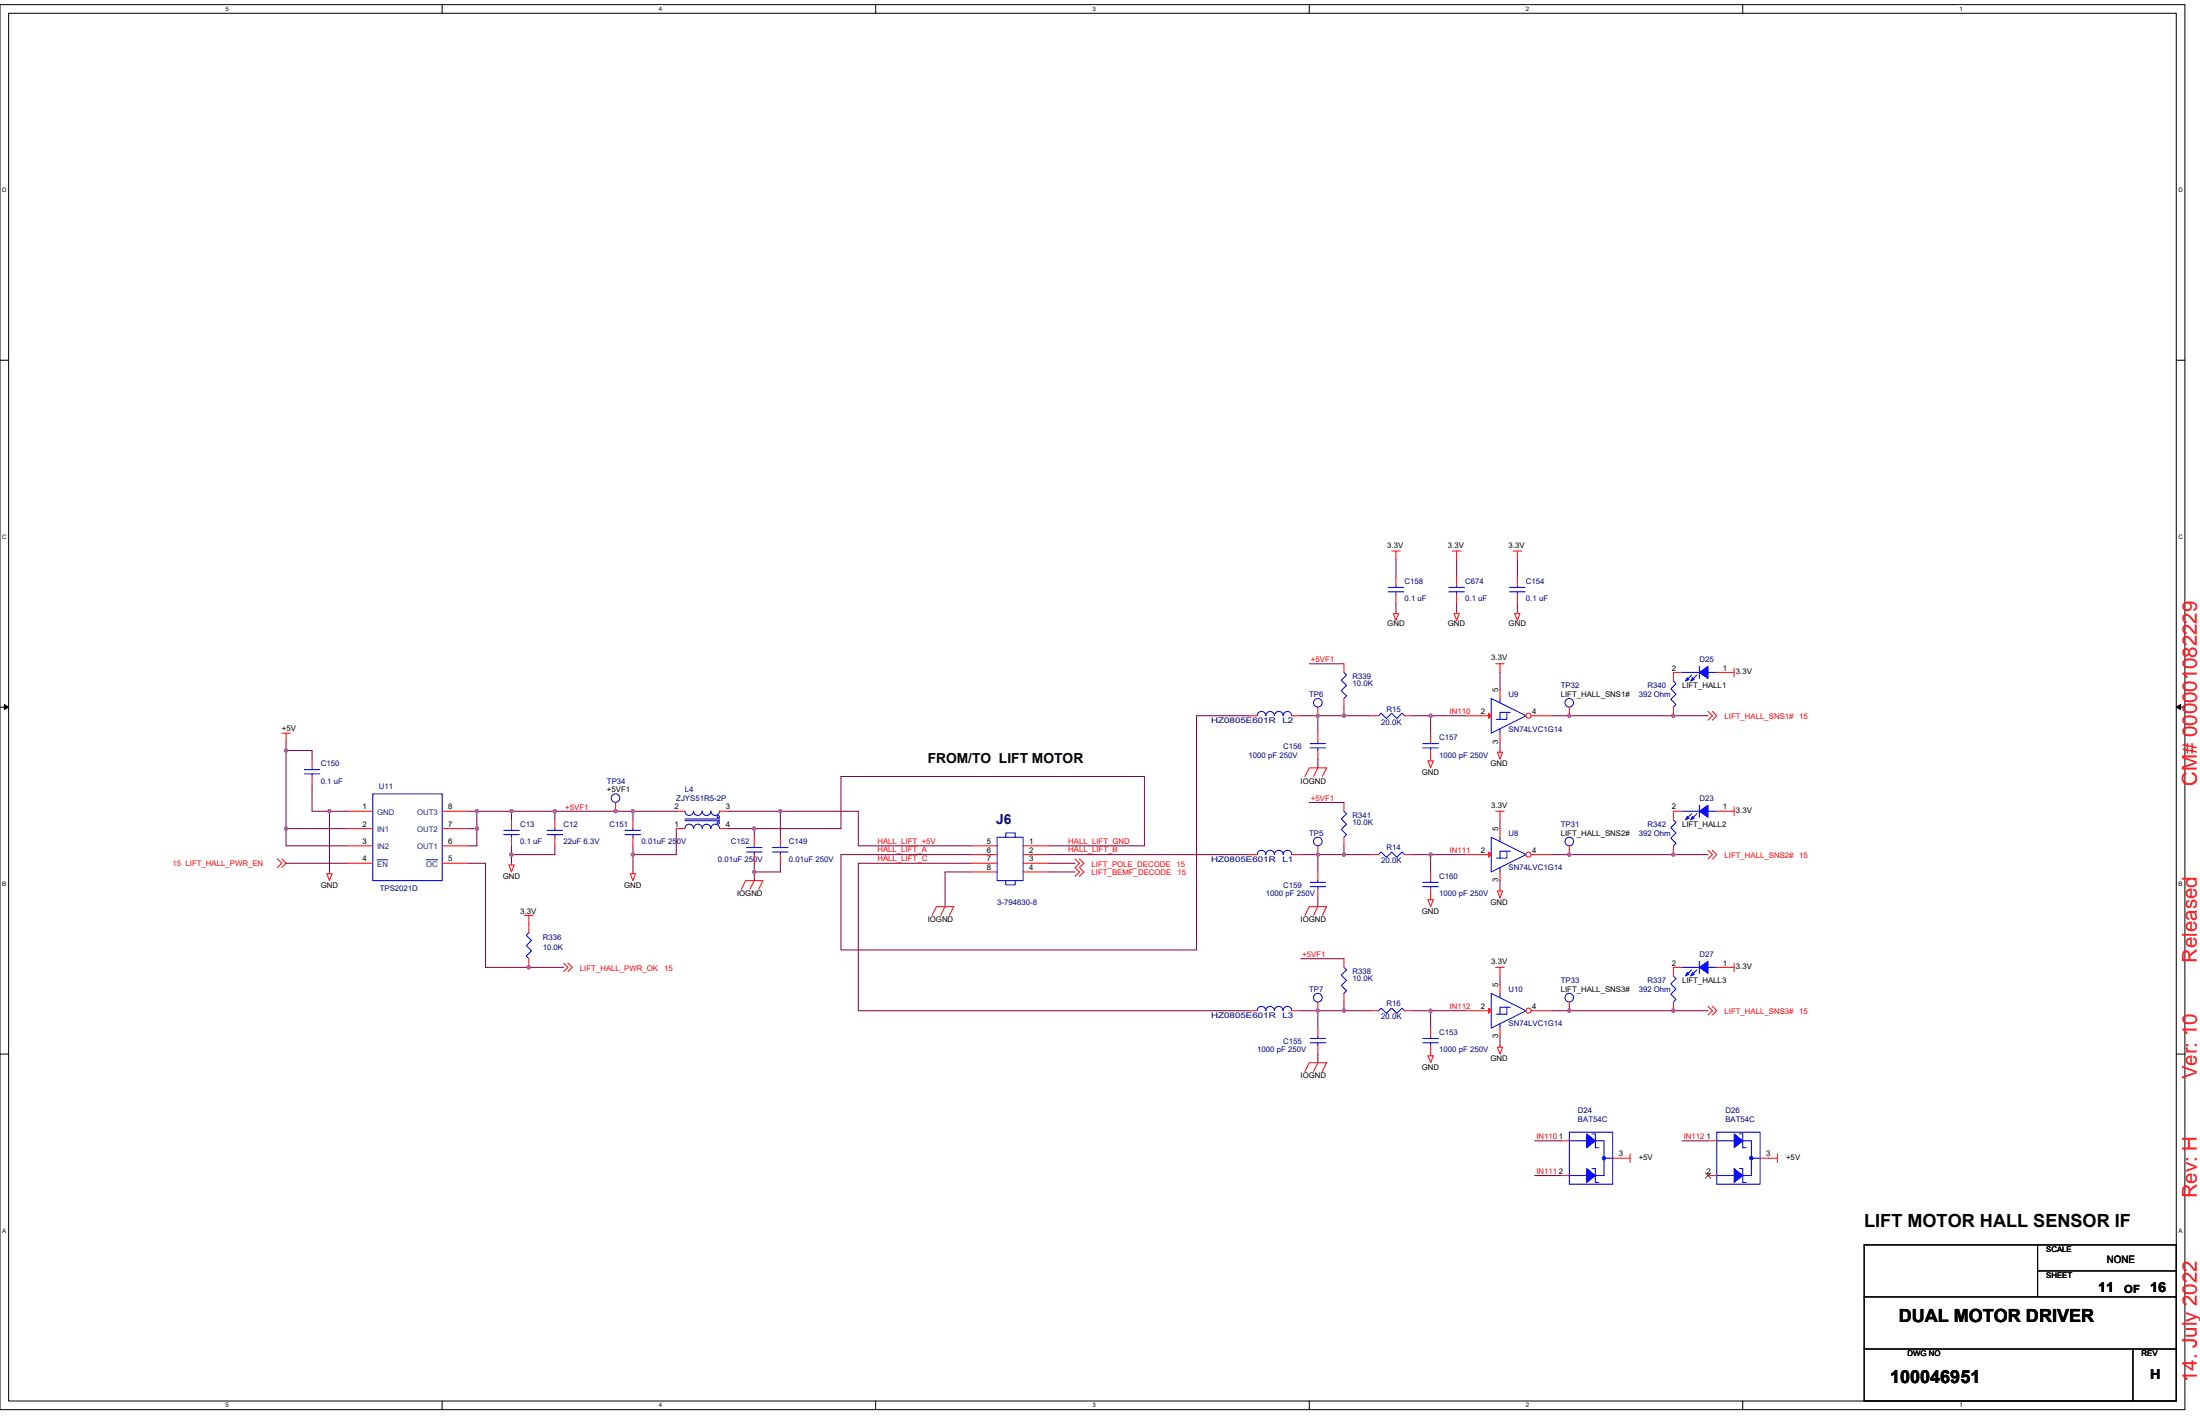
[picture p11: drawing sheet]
<svg xmlns="http://www.w3.org/2000/svg" width="432mm" height="279mm" viewBox="0 0 432 279" stroke-linecap="round" stroke-linejoin="round" font-family="sans-serif">
<path d="M0 .9h428.8v275.7h-428.8zM1.7 2.6h425.4v272.3h-425.4z" fill="none" stroke="#000" stroke-width=".2"/>
<g fill="#fff">
<path d="M44.2 1.1h.7v1.3h-.7z"/>
<path d="M44.2 275.1h.7v1.3h-.7z"/>
</g>
<path d="M86.8 .9v1.7M86.8 274.9v1.7" fill="none" stroke="#000" stroke-width=".2"/>
<g fill="#fff">
<path d="M129.3 1.1h.7v1.3h-.7z"/>
<path d="M129.3 275.1h.7v1.3h-.7z"/>
</g>
<path d="M171.9 .9v1.7M171.9 274.9v1.7" fill="none" stroke="#000" stroke-width=".2"/>
<g fill="#fff">
<path d="M214.4 1.1h.7v1.3h-.7z"/>
<path d="M214.4 275.1h.7v1.3h-.7z"/>
</g>
<path d="M257 .9v1.7M257 274.9v1.7" fill="none" stroke="#000" stroke-width=".2"/>
<g fill="#fff">
<path d="M299.5 1.1h.7v1.3h-.7z"/>
<path d="M299.5 275.1h.7v1.3h-.7z"/>
</g>
<path d="M342.1 .9v1.7M342.1 274.9v1.7" fill="none" stroke="#000" stroke-width=".2"/>
<g fill="#fff">
<path d="M384.6 1.1h.7v1.3h-.7z"/>
<path d="M384.6 275.1h.7v1.3h-.7z"/>
<path d="M.4 36.6h.9v1.4h-.9z"/>
<path d="M427.6 36.6h.8v1.4h-.8z"/>
<path d="M.4 104.7h.9v1.3h-.9z"/>
<path d="M427.6 104.7h.8v1.3h-.8z"/>
</g>
<path d="M0 70.7h1.7M427.1 70.7h1.7" fill="none" stroke="#000" stroke-width=".2"/>
<g fill="#fff">
<path d="M.4 172.8h.8v1.3h-.8z"/>
<path d="M427.6 172.8h.7v1.3h-.7z"/>
</g>
<path d="M0 138.7h1.7M427.1 138.7h1.7" fill="none" stroke="#000" stroke-width=".2"/>
<path d="M.8 138.2l.9 .5-.9 .5zM427.1 138.7l.9-.5v1z" fill="#000" stroke="#000" stroke-width=".2"/>
<g fill="#fff">
<path d="M.4 240.9h.8v1.3h-.8z"/>
<path d="M427.6 240.9h.7v1.3h-.7z"/>
</g>
<path d="M0 206.8h1.7M427.1 206.8h1.7M365.9 254.5h61.2M365.9 244.3h61.2v30.6h-61.2zM399.9 244.3v10.2M399.9 249.4h27.2M365.9 264.7h61.2M418.6 264.7v10.2" fill="none" stroke="#000" stroke-width=".2"/>
<g fill="none" stroke="#f00" stroke-width=".2">
<path d="M273.1 108.1h1.7M274 108.1v1.7M285.1 108.1h1.6M285.9 108.1v1.7M296.9 108.1h1.8M297.8 108.1v1.7M297.8 113.2v1.7M297.8 116.6v1.7M258.7 138.7v1.7M273.5 120.4h1l-.5 1.3zM274 120v.4M285.4 120.4h1l-.5 1.3z"/>
<path d="M285.9 120v.4M293.6 130.2h1.7M294.4 130.2v1.7M297.3 120.4h1l-.5 1.3zM297.8 120v.4M328.4 131.9h1.7M335.2 139.6l.9 .8-.9 .9M336.1 139.6l.9 .8-.9 .9M337 131.9h3.4M340.4 131.1v1.7M55.3 143.8h1.7M56.2 143.8v1.8"/>
<path d="M61.3 148.9v1.8M61.3 152.4v1.7M68.1 159.2h5.1M86.8 159.2h5.1M132.7 159.2h1.7M141.2 159.2h1.7M256.1 152.4l.9-1.7h3.4l-.9 1.7M258.7 150.7l-.9 1.7M263.8 157.5v1.7M280.3 149.3h1l-.5 1.4zM280.8 147.3v2M280.8 143.8v1.8"/>
<path d="M293.6 159.2h1.7M293.9 147.6h1l-.5 1.3zM294.4 159.2v1.7M294.4 147.3v.3M328.4 159.2v1.7M338.6 159.2h1.8M340.4 158.3v1.7M54.4 168.5l.9 .9-.9 .8M55.3 168.5l.9 .9-.9 .8M64.2 171.4h1l-.5 1.4zM64.7 171.1v.3M68.1 162.6h5.1"/>
<path d="M68.1 166h5.1M68.1 169.4h5.1M86.8 166h5.1M86.8 162.6h5.1M86.8 169.4h5.1M99.9 169.7h1l-.5 1.4zM100.4 169.4v.3M103 179.6h1.6M103.8 179.6v1.7M123.7 171.4h1l-.5 1.4zM124.2 171.1v.3M124.2 160.9v1.7"/>
<path d="M124.2 164.3v1.7M132.7 162.6h1.7M141.2 162.6h1.7M145.5 174.5l.8-1.7h3.5l-.9 1.7M148 172.8l-.8 1.7M148 164.3v1.7M148 167.7v1.7M153.2 164.3v1.7M153.2 167.7v1.7M182.9 179.6l.9-1.7h3.4l-.9 1.7M185.5 177.9l-.9 1.7M190.6 166h5.1"/>
<path d="M190.6 169.4h5.1M190.6 167.7h5.1M190.6 171.1h5.1M200.8 166h5.1M200.8 169.4h5.1M200.8 167.7h5.1M200.8 171.1h5.1M211 168.5l.9 .9-.9 .8 .9 .9-.9 .8M211.9 168.5l.8 .9-.8 .8 .8 .9-.8 .8M256.1 179.6l.9-1.7h3.4l-.9 1.7M258.7 177.9l-.9 1.7M258.7 166v1.7"/>
<path d="M263.8 164.3v1.7M280.3 176.5h1l-.5 1.4zM280.8 176.2v.3M287.6 167.7h5.1M293.9 174.8h1l-.5 1.4zM294.4 174.5v.3M328.4 166v1.7M335.2 166.8l.9 .9-.9 .8M336.1 166.8l.9 .9-.9 .8M110.6 189l.9 .8-.9 .8M111.5 189l.8 .8-.8 .8M258.7 196.6v1.7"/>
<path d="M263.8 194.9v1.7M263.8 188.1v1.7M293.6 189.8h1.7M294.4 189.8v1.7M308 196.6v1.7M335.2 197.5l.9 .8-.9 .9M336.1 197.5l.9 .8-.9 .9M338.6 189.8h1.8M340.4 189v1.6M256.1 210.2l.9-1.7h3.4l-.9 1.7M258.7 208.5l-.9 1.7M280.3 207.2h1l-.5 1.3z"/>
<path d="M280.8 206.8v.4M293.9 205.5h1l-.5 1.3zM294.4 205.1v.4M318.2 227.2h1.7M319.9 226.4v1.7M335.2 223.8h1.8M335.2 230.7h1.8M345.5 227.2h3.4M348.9 226.4v1.7"/>
</g>
<g fill="none" stroke="#00f" stroke-width=".2">
<path d="M296.3 116.1h3M296.3 115.3h3M297.8 114.9v.4M297.8 116.1v.5M330.1 131.9h3.4M332 132.5l-1 1M333 132.5l-1 1M333.5 130.7v2.4M335.2 131.9h1.8M59.7 151.8h3.1M59.7 151h3.1M61.3 150.7v.3"/>
<path d="M61.3 151.8v.6M73.2 155.8h13.6v17h-13.6zM136.1 159.2a.85 .85 0 0 1-.8 .8 .85 .85 0 0 1-.9-.8M139.5 159.2a.84 .84 0 0 1-.8 .8 .84 .84 0 0 1-.9-.8 .85 .85 0 0 1-.8 .8 .85 .85 0 0 1-.9-.8M141.2 159.2a.85 .85 0 0 1-.8 .8 .85 .85 0 0 1-.9-.8M263.8 159.2l.5 .5-1.1 1 1.1 1-1.1 1.1 1.1 1-.5 .5M279.3 146.7h3M279.3 145.9h3M280.8 145.6v.3M280.8 146.7v.6M122.7 163.8h3.1M122.7 162.9h3.1"/>
<path d="M124.2 162.6v.3M124.2 163.8v.5M134.4 161h6.8M134.4 160.7h6.8M136.1 162.6a.85 .85 0 0 0-.8-.9 .85 .85 0 0 0-.9 .9M139.5 162.6a.85 .85 0 0 0-.8-.9 .85 .85 0 0 0-.9 .9 .84 .84 0 0 0-.8-.9 .84 .84 0 0 0-.9 .9M141.2 162.6a.85 .85 0 0 0-.8-.9 .85 .85 0 0 0-.9 .9M146.5 167.2h3.1M146.5 166.3h3.1M148 166v.3M148 167.2v.5M151.6 167.2h3.1"/>
<path d="M151.6 166.3h3.1M153.2 166v.3M153.2 167.2v.5M195.7 164.3h5.1v8.5h-5.1zM197.4 172.8v.8h1.9v-.8M197.4 164.3v-.9h1.9v.9M292.7 164.3l6.8 3.4-6.8 3.4zM294.4 164.3v.8M294.4 170.2v.9M295.8 167v1.4h-2.1M296.4 167h-2v1.4M328.4 160.9l.6 .5-1.1 1 1.1 1-1.1 1 1.1 1.1-.6 .5"/>
<path d="M263.8 189.8l.5 .5-1.1 1 1.1 1.1-1.1 1 1.1 1-.5 .5M337 230.7h3.4M337 223.8h3.4M337 222.1h8.5v10.2h-8.5zM341.4 222.5h.7v2.7h.6M341.4 229.3h.7v2.7h.6M342.1 223.8h1.6v6.9h-1.6M343.7 227.2h1.8"/>
<circle cx="258.7" cy="137.9" r=".84"/>
<circle cx="141" cy="161.4" r=".24"/>
<circle cx="141" cy="160.3" r=".24"/>
<circle cx="258.7" cy="165.1" r=".84"/>
<circle cx="258.7" cy="195.7" r=".85"/>
<circle cx="308" cy="195.7" r=".84"/>
</g>
<path d="M74 168.7h2.1M83.7 168.7h2.2" fill="none" stroke="#004080" stroke-width=".2"/>
<g fill="#00f" stroke="#00f" stroke-width=".2">
<path d="M333.5 131.9l1.7-1.2v2.4z"/>
<path d="M331.2 133l.3 .3-.7 .3z"/>
<path d="M332.2 133l.3 .3-.6 .3z"/>
<path d="M340.4 222.5l1.7 1.3-1.7 1.4z"/>
<path d="M340.4 229.3l1.7 1.4-1.7 1.3z"/>
<circle cx="343.7" cy="227.2" r=".33"/>
</g>
<path d="M334.7 230.1l1.1 1.1M335.7 230.1l-1 1.1" fill="none" stroke="#804000" stroke-width=".2"/>
<path d="M292.2 167.2l.5 .5-.5 .5z" fill="#f00" stroke="#f00" stroke-width=".2"/>
<circle cx="300" cy="167.7" r=".5" fill="#fff" stroke="#f00" stroke-width=".2"/>
<g fill="none" stroke="#f00" stroke-width=".2">
<path d="M285.9 113.2v1.7M285.9 116.6v1.7M308 138.7v1.7M328.4 131.9v1.7M328.4 138.7v1.7M245 140.4h1.8M253.6 140.4h1.7M258.7 143.8v1.8M258.7 147.3v1.6M100.4 160.9v1.7M100.4 164.3v1.7M108.9 160.9v1.7"/>
<path d="M108.9 164.3v1.7M258.7 171.1v1.7M258.7 174.5v1.7M268.9 167.7h1.7M275.7 167.7h1.7M280.8 171.1v1.7M280.8 174.5v1.7M294.4 171.1v1.7M294.4 162.6v1.7M300.5 167.7h4.1M103.8 188.1v1.7M103.8 181.3v1.7"/>
<path d="M268.9 198.3h1.7M275.7 198.3h1.7M287.6 198.3h5.1M328.4 189.8h1.7M337 189.8h1.6M258.7 201.7v1.7M258.7 205.1v1.7M280.8 201.7v1.7M280.8 205.1v1.7"/>
</g>
<g fill="none" stroke="#00f" stroke-width=".2">
<path d="M284.4 116.1h3M284.4 115.3h3M285.9 114.9v.4M285.9 116.1v.5M328.4 133.6l.6 .6-1.1 1 1.1 1-1.1 1 1.1 1-.6 .5M251.8 140.4a.86 .86 0 0 0-.8-.8 .86 .86 0 0 0-.9 .8 .85 .85 0 0 0-.8-.8 .85 .85 0 0 0-.9 .8 .84 .84 0 0 0-.8-.8 .84 .84 0 0 0-.8 .8M253.5 140.4a.84 .84 0 0 0-.8-.8 .84 .84 0 0 0-.8 .8M257.1 146.7h3.1M257.1 145.9h3.1M258.7 145.6v.3M258.7 146.7v.6M98.9 163.8h3"/>
<path d="M98.9 162.9h3M100.4 162.6v.3M100.4 163.8v.5M107.4 163.8h3M107.4 162.9h3M108.9 162.6v.3M108.9 163.8v.5M257.1 174h3.1M257.1 173.1h3.1M258.7 172.8v.3M258.7 174v.5M270.6 167.7l.5-.5 1 1 1-1 1.1 1 1-1 .5 .5"/>
<path d="M279.3 174h3M279.3 173.1h3M280.8 172.8v.3M280.8 174v.5M103.8 183l-.5 .5 1 1-1 1 1 1.1-1 1 .5 .5M270.6 198.3l.5-.5 1 1 1-1 1.1 1 1-1 .5 .5M292.7 194.9l6.8 3.4-6.8 3.4zM294.4 194.9v.8M295.8 197.6v1.4h-2.1M296.4 197.6h-2v1.4M330.1 189.8h3.4M332 190.3l-1 1"/>
<path d="M333 190.3l-1 1M333.5 188.6v2.4M335.2 189.8h1.8M257.1 204.6h3.1M257.1 203.8h3.1M258.7 203.4v.4M258.7 204.6v.5M279.3 204.6h3M279.3 203.8h3M280.8 203.4v.4M280.8 204.6v.5M294.4 200.9v.8"/>
<circle cx="308" cy="137.9" r=".84"/>
</g>
<g fill="#00f" stroke="#00f" stroke-width=".2">
<path d="M333.5 189.8l1.7-1.2v2.4z"/>
<path d="M331.2 190.8l.3 .4-.7 .3z"/>
<path d="M332.2 190.8l.3 .4-.6 .3z"/>
</g>
<path d="M292.2 197.8l.5 .5-.5 .5z" fill="#f00" stroke="#f00" stroke-width=".2"/>
<circle cx="300" cy="198.3" r=".5" fill="#fff" stroke="#f00" stroke-width=".2"/>
<path d="M287.6 140.4h5.1M328.4 159.2h1.7M337 159.2h1.6M245 167.7h1.8M253.6 167.7h1.7M294.4 193.2v1.7M300.5 198.3h4.1M294.4 201.7v1.7M306.3 223.8h1.7M306.3 230.7h1.7M316.5 227.2h1.7" fill="none" stroke="#f00" stroke-width=".2"/>
<g fill="none" stroke="#00f" stroke-width=".2">
<path d="M292.7 137.1l6.8 3.3-6.8 3.4zM294.4 137.1v.8M295.8 139.8v1.3h-2.1M296.4 139.8h-2v1.3M294.4 143v.8M330.1 159.2h3.4M332 159.7l-1 1M333 159.7l-1 1M333.5 158v2.4M335.2 159.2h1.8M251.8 167.7a.86 .86 0 0 0-.8-.9 .86 .86 0 0 0-.9 .9 .85 .85 0 0 0-.8-.9 .85 .85 0 0 0-.9 .9 .84 .84 0 0 0-.8-.9 .84 .84 0 0 0-.8 .9M253.5 167.7a.84 .84 0 0 0-.8-.9 .84 .84 0 0 0-.8 .9"/>
<path d="M308 222.1h8.5v10.2h-8.5zM308 230.7h3.4M308 223.8h3.4M312.4 222.5h.7v2.7h.7M312.4 229.3h.7v2.7h.7M313.1 223.8h1.7v6.9h-1.7M314.8 227.2h1.7"/>
</g>
<g fill="#00f" stroke="#00f" stroke-width=".2">
<path d="M333.5 159.2l1.7-1.2v2.4z"/>
<path d="M331.2 160.2l.3 .3-.7 .4z"/>
<path d="M332.2 160.2l.3 .3-.6 .4z"/>
<path d="M311.4 222.5l1.7 1.3-1.7 1.4z"/>
<path d="M311.4 229.3l1.7 1.4-1.7 1.3z"/>
<circle cx="314.8" cy="227.2" r=".33"/>
</g>
<path d="M292.2 139.9l.5 .5-.5 .5z" fill="#f00" stroke="#f00" stroke-width=".2"/>
<circle cx="300" cy="140.4" r=".5" fill="#fff" stroke="#f00" stroke-width=".2"/>
<g fill="none" stroke="#f00" stroke-width=".2">
<path d="M274 113.2v1.7M274 116.6v1.7M263.8 137.1v1.6M263.8 130.2v1.7M294.4 135.3v1.8M120.8 157.5v1.7M268.9 140.4h1.7M275.7 140.4h1.7M294.4 143.8v1.8M300.5 140.4h4.1M308 166v1.7M245 198.3h1.8"/>
<path d="M253.6 198.3h1.7M328.4 189.8v1.7M328.4 196.6v1.7"/>
</g>
<g fill="none" stroke="#00f" stroke-width=".2">
<path d="M272.5 116.1h3M272.5 115.3h3M274 114.9v.4M274 116.1v.5M263.8 131.9l.5 .6-1.1 1 1.1 1-1.1 1 1.1 1-.5 .6M270.6 140.4l.5-.5 1 1.1 1-1.1 1.1 1.1 1-1.1 .5 .5M246.8 198.3a.84 .84 0 0 1 .8-.8 .84 .84 0 0 1 .8 .8 .85 .85 0 0 1 .9-.8 .85 .85 0 0 1 .8 .8 .86 .86 0 0 1 .9-.8 .86 .86 0 0 1 .8 .8M251.9 198.3a.84 .84 0 0 1 .8-.8 .84 .84 0 0 1 .8 .8M328.4 191.5l.6 .5-1.1 1 1.1 1.1-1.1 1 1.1 1-.6 .5"/>
<circle cx="120.8" cy="156.6" r=".84"/>
<circle cx="308" cy="165.1" r=".84"/>
</g>
<g fill="none" stroke="#800040" stroke-width=".2">
<path d="M274 118.3v1.7M274 109.8v3.4M285.9 118.3v1.7M285.9 109.8v3.4M297.8 118.3v1.7M297.8 109.8v3.4M257 130.2h6.8M263.8 138.7v1.7M294.4 131.9v3.4M56.2 147.3v15.3M56.2 147.3h5.1v1.6M56.2 145.6v1.7"/>
<path d="M61.3 154.1v5.1h3.4M64.7 159.2v11.9M64.7 159.2h3.4M91.9 159.2h1.7M93.6 159.2h6.8M93.6 159.2v3.4M100.4 159.2v1.7M100.4 159.2h8.5M108.9 159.2h15.3M108.9 159.2v1.7M124.2 159.2h8.5M124.2 159.2v1.7"/>
<path d="M142.9 159.2h10.3M153.2 159.2v5.1M153.2 159.2h15.3v6.8h22.1M245 140.4h-10.2v46h-69.7v-18.7h25.5M255.3 140.4h3.4M257 157.5h6.8M258.7 140.4h5.1M258.7 140.4v3.4M258.7 148.9v1.8M263.8 140.4h5.1M277.4 140.4h3.4M280.8 140.4h6.8"/>
<path d="M280.8 140.4v3.4M294.4 145.6v1.7M304.6 140.4h30.6M56.2 162.6v3.4h11.9M56.2 162.6h11.9M56.2 169.4h11.9M91.9 169.4h3.4v20.4h15.3M91.9 162.6h1.7v3.4h-1.7M100.4 167.7v1.7M100.4 166v1.7M108.9 166v1.7h-8.5M124.2 167.7v3.4"/>
<path d="M124.2 166v1.7M132.7 162.6v5.1h-8.5M142.9 162.6h5.1v1.7M148 162.6h17.1v-10.2h59.5v13.6h-18.7M148 171.1v1.7M148 169.4v1.7M153.2 169.4v1.7h-5.2M190.6 169.4h-22.1v28.9h76.5M190.6 171.1h-5.1v6.8M205.9 167.7h39.1M205.9 169.4h5.1M205.9 171.1h5.1"/>
<path d="M255.3 167.7h3.4M258.7 167.7v3.4M258.7 176.2v1.7M263.8 166v1.7h-5.1M263.8 167.7h5.1M277.4 167.7h3.4M280.8 167.7h6.8M280.8 167.7v3.4M294.4 160.9v1.7M294.4 172.8v1.7M304.6 167.7h30.6M255.3 188.1h8.5"/>
<path d="M255.3 198.3h3.4M258.7 198.3h5.1M258.7 198.3v3.4M263.8 196.6v1.7M263.8 198.3h5.1M277.4 198.3h3.4M280.8 198.3h6.8M280.8 198.3v3.4M294.4 191.5v1.7M304.6 198.3h30.6M258.7 206.8v1.7M294.4 203.4v1.7"/>
<path d="M301.2 223.8h5.1M301.2 230.7h5.1M330.1 223.8h5.1"/>
</g>
<g fill="#f0f" stroke="#f0f" stroke-width=".2">
<circle cx="153.1" cy="159.2" r=".33"/>
<circle cx="148" cy="162.6" r=".33"/>
<circle cx="148" cy="171.1" r=".33"/>
<circle cx="56.1" cy="162.6" r=".33"/>
<circle cx="56.1" cy="147.2" r=".33"/>
<circle cx="93.6" cy="162.6" r=".33"/>
<circle cx="93.6" cy="159.2" r=".33"/>
<circle cx="108.9" cy="159.2" r=".33"/>
<circle cx="100.4" cy="159.2" r=".33"/>
<circle cx="100.4" cy="167.7" r=".33"/>
<circle cx="124.2" cy="159.2" r=".33"/>
<circle cx="120.8" cy="159.2" r=".33"/>
<circle cx="64.6" cy="159.2" r=".33"/>
<circle cx="280.8" cy="140.4" r=".33"/>
<circle cx="103.8" cy="189.8" r=".33"/>
<circle cx="124.2" cy="167.7" r=".33"/>
<circle cx="258.6" cy="140.4" r=".33"/>
<circle cx="328.4" cy="140.4" r=".33"/>
<circle cx="308" cy="140.4" r=".33"/>
<circle cx="328.4" cy="167.7" r=".33"/>
<circle cx="308" cy="167.7" r=".33"/>
<circle cx="328.4" cy="198.3" r=".33"/>
<circle cx="308" cy="198.3" r=".33"/>
<circle cx="258.6" cy="167.7" r=".33"/>
<circle cx="280.8" cy="167.7" r=".33"/>
<circle cx="258.6" cy="198.3" r=".33"/>
<circle cx="280.8" cy="198.3" r=".33"/>
<circle cx="263.8" cy="167.7" r=".33"/>
<circle cx="263.8" cy="140.4" r=".33"/>
<circle cx="263.8" cy="198.3" r=".33"/>
</g>
<g font-size="4" fill="#f00">
<text x="431.2" y="154.2" transform="rotate(-90 431.2 154.2)">CM# 000001082229</text>
<text x="431.2" y="188.9" transform="rotate(-90 431.2 188.9)">Released</text>
<text x="431.2" y="211.8" transform="rotate(-90 431.2 211.8)">Ver: 10</text>
<text x="431.2" y="235.1" transform="rotate(-90 431.2 235.1)">Rev: H</text>
<text x="431.2" y="271.2" transform="rotate(-90 431.2 271.2)">14. July 2022</text>
</g>
<g font-size="3.6">
<text x="365.9" y="240.7">LIFT MOTOR HALL SENSOR IF</text>
<text x="372.7" y="259.5">DUAL MOTOR DRIVER</text>
<text x="371" y="271.4">100046951</text>
</g>
<g font-size="2.7">
<text x="182.1" y="149.8">FROM/TO LIFT MOTOR</text>
<text x="411.8" y="253.6">11</text>
<text x="422" y="253.6">16</text>
<text x="422" y="270.6">H</text>
</g>
<text font-size="2.7" fill="#000080" x="195.5" y="161.7">J6</text>
<text font-size="2.2" x="416.9" y="253.8">OF</text>
<text font-size="2" x="413.5" y="247.8">NONE</text>
<g font-size="1.5">
<text x="272.3" y="107.4">3.3V</text>
<text x="284.2" y="107.4">3.3V</text>
<text x="296.1" y="107.4">3.3V</text>
<text x="272.3" y="122.8">GND</text>
<text x="284.2" y="122.8">GND</text>
<text x="296.1" y="122.8">GND</text>
<text x="292.7" y="129.6">3.3V</text>
<text x="328.1" y="131.6">2</text>
<text x="338.1" y="131.6">1</text>
<text x="294" y="135.9" transform="rotate(-90 294 135.9)">5</text>
<text x="306.3" y="136.7">LIFT_HALL_SNS1#</text>
<text x="330.1" y="135">LIFT_HALL1</text>
<text x="340.7" y="132.3">3.3V</text>
<text x="55.3" y="143.4">+5V</text>
<text x="290.7" y="140.1">2</text>
<text x="300.7" y="140.1">4</text>
<text x="294" y="145.9" transform="rotate(-90 294 145.9)">3</text>
<text x="119.1" y="155.4">+5VF1</text>
<text x="255.3" y="153.7">IOGND</text>
<text x="279.1" y="152">GND</text>
<text x="292.5" y="150.3">GND</text>
<text x="71.1" y="158.8">1</text>
<text x="88" y="158.8">8</text>
<text x="132.4" y="158.8">2</text>
<text x="142.4" y="158.8">3</text>
<text x="292.7" y="158.5">3.3V</text>
<text x="328.1" y="158.8">2</text>
<text x="338.1" y="158.8">1</text>
<text x="340.7" y="159.5">3.3V</text>
<text x="71.1" y="162.2">2</text>
<text x="71.1" y="165.6">3</text>
<text x="88" y="165.6">6</text>
<text x="88" y="162.2">7</text>
<text x="132.4" y="162.2">1</text>
<text x="142.4" y="162.2">4</text>
<text x="193.7" y="165.6">5</text>
<text x="193.7" y="167.3">6</text>
<text x="202" y="165.6">1</text>
<text x="202" y="167.3">2</text>
<text x="290.7" y="167.3">2</text>
<text x="294" y="163.1" transform="rotate(-90 294 163.1)">5</text>
<text x="300.7" y="167.3">4</text>
<text x="306.3" y="164">LIFT_HALL_SNS2#</text>
<text x="330.1" y="162.2">LIFT_HALL2</text>
<text x="71.1" y="169">4</text>
<text x="88" y="169">5</text>
<text x="98.7" y="172.5">GND</text>
<text x="193.7" y="169">7</text>
<text x="193.7" y="170.7">8</text>
<text x="202" y="169">3</text>
<text x="202" y="170.7">4</text>
<text x="294" y="173.1" transform="rotate(-90 294 173.1)">3</text>
<text x="62.9" y="174.2">GND</text>
<text x="102.1" y="179.3">3.3V</text>
<text x="122.5" y="174.2">GND</text>
<text x="144.7" y="175.9">IOGND</text>
<text x="279.1" y="179.3">GND</text>
<text x="292.5" y="177.6">GND</text>
<text x="182.1" y="181">IOGND</text>
<text x="255.3" y="181">IOGND</text>
<text x="292.7" y="189.1">3.3V</text>
<text x="328.1" y="189.4">2</text>
<text x="338.1" y="189.4">1</text>
<text x="340.7" y="190.2">3.3V</text>
<text x="290.7" y="198">2</text>
<text x="294" y="193.7" transform="rotate(-90 294 193.7)">5</text>
<text x="300.7" y="198">4</text>
<text x="306.3" y="194.6">LIFT_HALL_SNS3#</text>
<text x="330.1" y="192.9">LIFT_HALL3</text>
<text x="294" y="203.8" transform="rotate(-90 294 203.8)">3</text>
<text x="279.1" y="209.9">GND</text>
<text x="292.5" y="208.2">GND</text>
<text x="255.3" y="211.6">IOGND</text>
<text x="306" y="223.5">1</text>
<text x="317.7" y="226.9">3</text>
<text x="321.6" y="227.6">+5V</text>
<text x="334.9" y="223.5">1</text>
<text x="346.6" y="226.9">3</text>
<text x="350.6" y="227.6">+5V</text>
<text x="306" y="230.3">2</text>
<text x="334.9" y="230.3">2</text>
<text x="401.6" y="245.6">SCALE</text>
<text x="401.6" y="250.7">SHEET</text>
<text x="374.4" y="266.1">DWG NO</text>
<text x="420.3" y="266.1">REV</text>
</g>
<g font-size="1.5" fill="#000080">
<text x="275.7" y="114.6">C158</text>
<text x="275.7" y="118">0.1 uF</text>
<text x="287.6" y="114.6">C674</text>
<text x="287.6" y="118">0.1 uF</text>
<text x="299.5" y="114.6">C154</text>
<text x="299.5" y="118">0.1 uF</text>
<text x="333.5" y="129.9">D25</text>
<text x="257" y="136.7">TP6</text>
<text x="265.5" y="133.3">R339</text>
<text x="265.5" y="134.7">10.0K</text>
<text x="296.1" y="136.7">U9</text>
<text x="306.3" y="135">TP32</text>
<text x="321.6" y="136.7">392 Ohm</text>
<text x="323.3" y="135">R340</text>
<text x="237.7" y="141.8">HZ0805E601R</text>
<text x="251.7" y="141.8">L2</text>
<text x="271.1" y="142.2">20.0K</text>
<text x="272.1" y="139.6">R15</text>
<text x="296.1" y="143.5">SN74LVC1G14</text>
<text x="245" y="148.6">1000 pF 250V</text>
<text x="251.9" y="146.9">C156</text>
<text x="282.5" y="145.2">C157</text>
<text x="282.5" y="148.6">1000 pF 250V</text>
<text x="62.9" y="150.3">C150</text>
<text x="62.9" y="153.7">0.1 uF</text>
<text x="74.4" y="154.7">U11</text>
<text x="119.1" y="153.7">TP34</text>
<text x="134.4" y="155.4">L4</text>
<text x="132.7" y="157.1">ZJYS51R5-2P</text>
<text x="265.5" y="160.5">R341</text>
<text x="265.5" y="161.9">10.0K</text>
<text x="333.5" y="157.1">D23</text>
<text x="102.1" y="162.2">C13</text>
<text x="102.1" y="165.7">0.1 uF</text>
<text x="110.6" y="162.2">C12</text>
<text x="110.6" y="165.7">22uF 6.3V</text>
<text x="119.6" y="162.2">C151</text>
<text x="125.9" y="165.7">0.01uF 250V</text>
<text x="143.4" y="165.7">C152</text>
<text x="154.9" y="165.7">C149</text>
<text x="257" y="164">TP5</text>
<text x="272.1" y="166.8">R14</text>
<text x="296.1" y="164">U8</text>
<text x="306.3" y="162.2">TP31</text>
<text x="321.6" y="164">392 Ohm</text>
<text x="323.3" y="162.2">R342</text>
<text x="140.9" y="169.1">0.01uF 250V</text>
<text x="154.9" y="169.1">0.01uF 250V</text>
<text x="237.7" y="169.1">HZ0805E601R</text>
<text x="251.7" y="169.1">L1</text>
<text x="271.1" y="169.4">20.0K</text>
<text x="282.5" y="172.5">C160</text>
<text x="296.1" y="170.8">SN74LVC1G14</text>
<text x="74.5" y="174.8">TPS2021D</text>
<text x="195.7" y="177.6">3-794630-8</text>
<text x="248.5" y="175.9">1000 pF 250V</text>
<text x="251.9" y="174.2">C159</text>
<text x="282.5" y="175.9">1000 pF 250V</text>
<text x="106.5" y="184.4">R336</text>
<text x="106.5" y="186.4">10.0K</text>
<text x="265.5" y="191.2">R338</text>
<text x="333.5" y="187.8">D27</text>
<text x="257" y="194.6">TP7</text>
<text x="265.5" y="192.5">10.0K</text>
<text x="272.1" y="197.5">R16</text>
<text x="296.1" y="194.6">U10</text>
<text x="306.3" y="192.9">TP33</text>
<text x="321.6" y="194.6">392 Ohm</text>
<text x="323.3" y="192.9">R337</text>
<text x="237.7" y="199.7">HZ0805E601R</text>
<text x="251.7" y="199.7">L3</text>
<text x="271.1" y="200">20.0K</text>
<text x="282.5" y="203.1">C153</text>
<text x="296.1" y="201.4">SN74LVC1G14</text>
<text x="246.8" y="206.5">1000 pF 250V</text>
<text x="251.9" y="204.8">C155</text>
<text x="282.5" y="206.5">1000 pF 250V</text>
<text x="309.7" y="218.4">D24</text>
<text x="309.7" y="220.1">BAT54C</text>
<text x="338.6" y="218.4">D26</text>
<text x="338.6" y="220.1">BAT54C</text>
</g>
<g font-size="1.5" fill="#f00">
<text x="257.3" y="129.9">+5VF1</text>
<text x="284.5" y="140.1">IN110</text>
<text x="338.5" y="141.1">LIFT_HALL_SNS1#</text>
<text x="353.1" y="141.1">15</text>
<text x="111" y="158.8">+5VF1</text>
<text x="257.3" y="157.1">+5VF1</text>
<text x="172.2" y="165.5">HALL_LIFT_+5V</text>
<text x="172.2" y="167.2">HALL_LIFT_A</text>
<text x="209.7" y="165.5">HALL_LIFT_GND</text>
<text x="209.7" y="167.2">HALL_LIFT_B</text>
<text x="284.5" y="167.3">IN111</text>
<text x="33.9" y="169.9">15 LIFT_HALL_PWR_EN</text>
<text x="172.2" y="168.9">HALL_LIFT_C</text>
<text x="214.2" y="170.1">LIFT_POLE_DECODE</text>
<text x="214.2" y="171.8">LIFT_BEMF_DECODE</text>
<text x="230.9" y="170.1">15</text>
<text x="231.1" y="171.8">15</text>
<text x="338.5" y="168.4">LIFT_HALL_SNS2#</text>
<text x="353.1" y="168.4">15</text>
<text x="113.8" y="190.5">LIFT_HALL_PWR_OK</text>
<text x="130.3" y="190.5">15</text>
<text x="255.6" y="187.8">+5VF1</text>
<text x="284.5" y="198">IN112</text>
<text x="338.5" y="199">LIFT_HALL_SNS3#</text>
<text x="353.1" y="199">15</text>
<text x="301.5" y="223.5">IN110</text>
<text x="330.5" y="223.5">IN112</text>
<text x="301.5" y="230.3">IN111</text>
</g>
<g font-size="1.5" fill="#004080">
<text x="74" y="159.9">GND</text>
<text x="81.9" y="159.9">OUT3</text>
<text x="74" y="163.3">IN1</text>
<text x="74" y="166.7">IN2</text>
<text x="81.9" y="166.7">OUT1</text>
<text x="81.9" y="163.3">OUT2</text>
<text x="74" y="170.1">EN</text>
<text x="83.7" y="170.1">OC</text>
</g>
<g font-size="1.2">
<text x="44.2" y="2.2">5</text>
<text x="129.3" y="2.2">4</text>
<text x="214.4" y="2.2">3</text>
<text x="299.5" y="2.2">2</text>
<text x="384.6" y="2.2">1</text>
<text x=".4" y="37.7">D</text>
<text x="427.6" y="37.7">D</text>
<text x=".4" y="105.8">C</text>
<text x="427.6" y="105.8">C</text>
<text x=".4" y="173.9">B</text>
<text x="427.6" y="173.9">B</text>
<text x=".4" y="241.9">A</text>
<text x="427.6" y="241.9">A</text>
<text x="44.2" y="276.1">5</text>
<text x="129.3" y="276.1">4</text>
<text x="214.4" y="276.1">3</text>
<text x="299.5" y="276.1">2</text>
<text x="384.6" y="276.1">1</text>
</g>
</svg>
